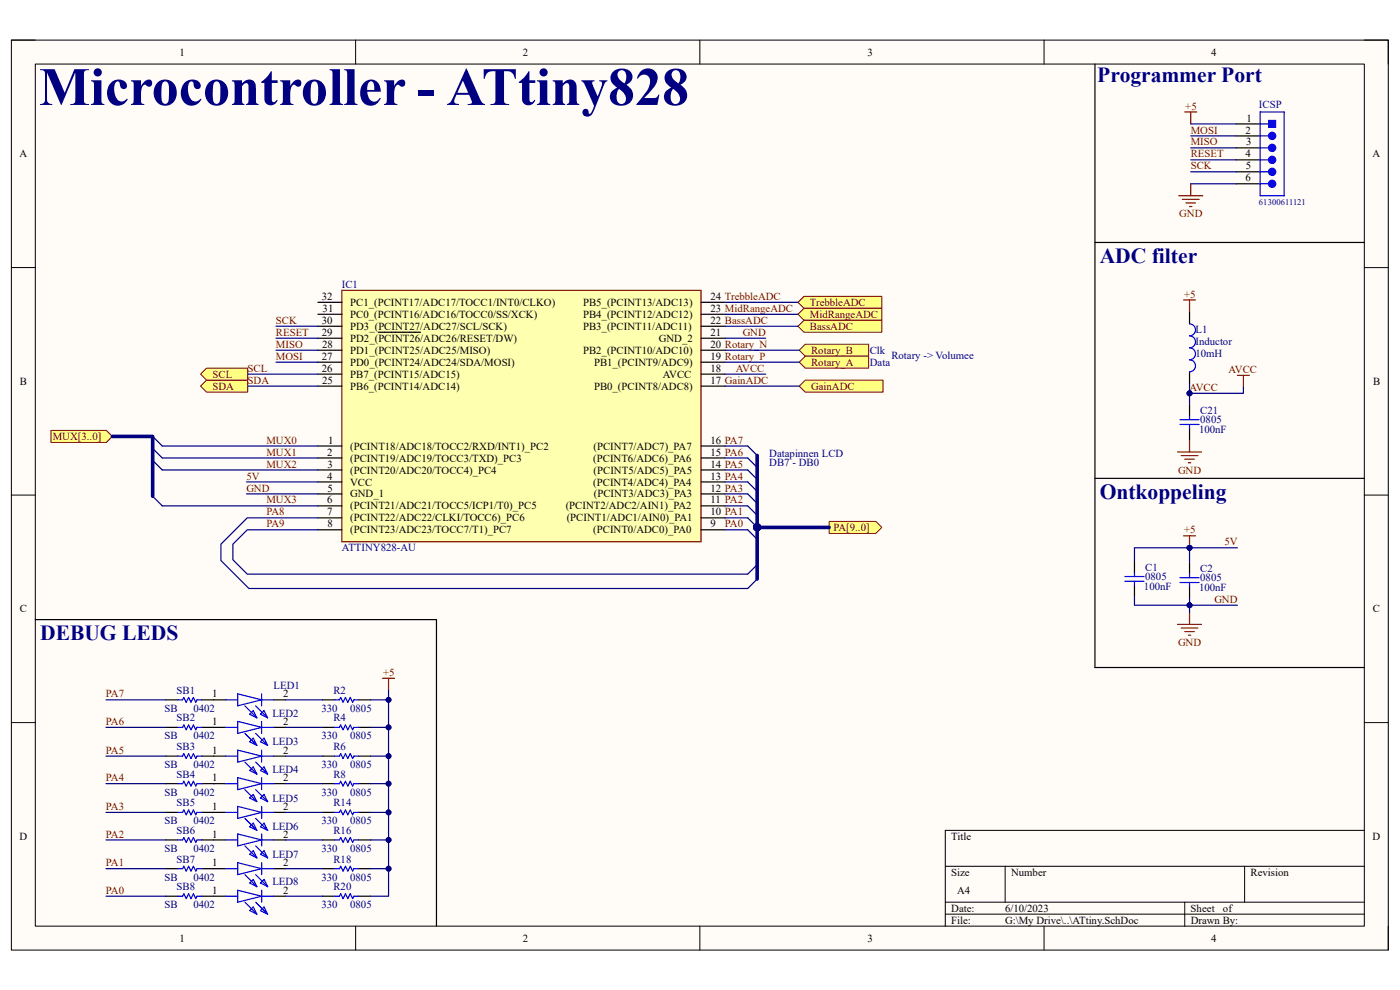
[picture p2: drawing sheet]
<svg xmlns="http://www.w3.org/2000/svg" width="297mm" height="210mm" viewBox="0 0 297 210" stroke-linecap="round" stroke-linejoin="round" font-family="sans-serif">
<path d="M2.4 8.5h292.1v193h-292.1z" fill-rule="evenodd" fill="#fffcf8"/>
<path d="M2.4 8.5h292.1v193h-292.1z" fill="none" stroke="#000" stroke-width=".21"/>
<path d="M7.5 13.6h281.9v182.9h-281.9z" fill-rule="evenodd" fill="#fffcf8"/>
<g fill="none" stroke="#000" stroke-width=".21">
<path d="M2.4 8.5h5.1M7.5 13.6h281.9v182.9h-281.9zM75.4 8.5v5.1M148.5 8.5v5.1M221.5 8.5v5.1M289.4 8.5h5.1v5.1M2.4 56.8h5.1M289.4 56.8h5.1M2.4 105h5.1M289.4 105h5.1M2.4 153.3h5.1M289.4 153.3h5.1"/>
<path d="M289.4 176.1h-88.9v20.4M75.4 196.5v5M148.5 196.5v5M200.5 183.8h88.9M200.5 191.4h88.9M200.5 193.9h88.9M213.2 183.8v7.6M221.5 196.5v5M251.3 191.4v5.1M264 183.8v7.6M294.5 196.5v5"/>
</g>
<circle cx="269.9" cy="28.8" r=".76" fill="#00f"/>
<g fill="none" stroke="#00f" stroke-width=".25">
<path d="M267.3 28.8h1.8M267.3 26.3h1.8"/>
<circle cx="269.9" cy="28.8" r=".76"/>
</g>
<path d="M262.3 28.8h5M262.3 26.3h5" fill="none" stroke="#000" stroke-width=".25"/>
<path d="M269.1 25.5h1.5v1.6h-1.5z" fill-rule="evenodd" fill="#00f"/>
<path d="M269.1 25.5h1.5v1.6h-1.5z" fill="none" stroke="#00f" stroke-width=".21"/>
<circle cx="269.9" cy="33.9" r=".76" fill="#00f"/>
<circle cx="269.9" cy="33.9" r=".76" fill="none" stroke="#00f" stroke-width=".25"/>
<circle cx="269.9" cy="39" r=".76" fill="#00f"/>
<circle cx="269.9" cy="39" r=".76" fill="none" stroke="#00f" stroke-width=".25"/>
<circle cx="269.9" cy="36.4" r=".76" fill="#00f"/>
<circle cx="269.9" cy="36.4" r=".76" fill="none" stroke="#00f" stroke-width=".25"/>
<circle cx="269.9" cy="31.4" r=".76" fill="#00f"/>
<g fill="none" stroke="#00f" stroke-width=".25">
<path d="M267.3 31.4h1.8M267.3 33.9h1.8M267.3 36.4h1.8M267.3 39h1.8M267.3 23.7h5.1v17.8h-5.1z"/>
<circle cx="269.9" cy="31.4" r=".76"/>
</g>
<path d="M262.3 31.4h5M262.3 33.9h5M262.3 36.4h5M262.3 39h5" fill="none" stroke="#000" stroke-width=".25"/>
<path d="M72.5 61.6h76.2v53.3h-76.2z" fill-rule="evenodd" fill="#ffffb0"/>
<path d="M72.5 61.6h76.2v53.3h-76.2z" fill="none" stroke="#800000" stroke-width=".25"/>
<g fill="none" stroke="#000" stroke-width=".25">
<path d="M67.4 64.1h5.1M67.4 66.7h5.1M67.4 69.2h5.1M67.4 71.8h5.1M67.4 74.3h5.1M67.4 76.8h5.1M67.4 79.4h5.1M80.3 70.5h8.9M148.7 64.1h5.1M148.7 66.7h5.1M148.7 69.2h5.1M148.7 71.8h5.1"/>
<path d="M148.7 74.3h5.1M148.7 76.8h5.1M148.7 79.4h5.1M67.4 81.9h5.1M67.4 94.6h5.1M67.4 97.2h5.1M67.4 99.7h5.1M148.7 94.6h5.1M148.7 97.2h5.1M148.7 99.7h5.1M148.7 81.9h5.1M67.4 102.2h5.1"/>
<path d="M67.4 104.8h5.1M67.4 107.3h5.1M67.4 109.9h5.1M67.4 112.4h5.1M148.7 102.2h5.1M148.7 104.8h5.1M148.7 107.3h5.1M148.7 109.9h5.1M148.7 112.4h5.1"/>
</g>
<path d="M158.6 94.6l2 2M158.6 97.2l2 2M158.6 99.7l2 2M158.6 102.2l2 2M158.6 104.8l2 2M158.6 107.3l2 2M158.6 109.9l2 2" fill="none" stroke="#000080" stroke-width=".25"/>
<circle cx="160.6" cy="111.9" r=".76" fill="#000080"/>
<circle cx="160.6" cy="111.9" r=".76" fill="none" stroke="#000080" stroke-width=".21"/>
<path d="M158.6 112.4l2 2" fill="none" stroke="#000080" stroke-width=".25"/>
<g fill="none" stroke="#000" stroke-width=".25">
<path d="M45.3 148.5h2.6M45.3 154.3h2.6M58 148.5h2.6M58 154.3h2.6M45.3 160.4h2.6M45.3 166.2h2.6M45.3 172.3h2.6M45.3 178.2h2.6M58 160.4h2.6M58 166.2h2.6M58 172.3h2.6M58 178.2h2.6"/>
<path d="M45.3 184.3h2.6M45.3 190.1h2.6M58 184.3h2.6M58 190.1h2.6"/>
</g>
<g fill="none" stroke="#00f" stroke-width=".25">
<path d="M47.9 148.5h2.5M47.9 154.3h2.5M50.4 147.2l5.1 1.3-5.1 1.2zM50.4 153l5.1 1.3-5.1 1.3zM50.4 159.1l5.1 1.3-5.1 1.3zM51.9 149.7l2.6 2.6M51.9 155.6l2.6 2.5M53 157.4l.7-.8 .8 1.5zM53.7 150.7l.8 1.6-1.5-.8zM54.2 149.7l2.6 2.6M54.2 155.6l2.6 2.5M55.3 157.4l.7-.8 .8 1.5z"/>
<path d="M55.5 147.2v2.5M55.5 153v2.6M55.5 159.1v2.6M55.5 148.5h2.5M55.5 154.3h2.5M56 150.7l.8 1.6-1.5-.8zM47.9 160.4h2.5M47.9 166.2h2.5M47.9 172.3h2.5M47.9 178.2h2.5M50.4 165l5.1 1.2-5.1 1.3zM50.4 171.1l5.1 1.2-5.1 1.3z"/>
<path d="M50.4 176.9l5.1 1.3-5.1 1.3zM51.9 161.7l2.6 2.5M51.9 167.5l2.6 2.6M52 173.6l2.5 2.5M52 179.5l2.5 2.5M53 175.4l.7-.8 .8 1.5zM53.7 162.7l.8 1.5-1.5-.8zM53.7 168.5l.8 1.6-1.5-.8zM54.2 161.7l2.6 2.5M54.2 167.5l2.6 2.6M54.2 173.6l2.6 2.5M54.2 179.5l2.6 2.5"/>
<path d="M55.3 175.4l.7-.8 .8 1.5zM55.5 165v2.5M55.5 160.4h2.5M55.5 166.2h2.5M55.5 172.3h2.5M55.5 171.1v2.5M55.5 176.9v2.6M55.5 178.2h2.5M56 162.7l.8 1.5-1.5-.8zM56 168.5l.8 1.6-1.5-.8zM47.9 184.3h2.5M47.9 190.1h2.5"/>
<path d="M50.4 183l5.1 1.3-5.1 1.2zM50.4 188.8l5.1 1.3-5.1 1.3zM52 185.5l2.5 2.6M52 191.4l2.5 2.5M53 187.3l.7-.7 .8 1.5zM53.7 180.5l.8 1.5-1.5-.8zM53.7 192.4l.8 1.5-1.5-.7zM54.2 185.5l2.6 2.6M54.2 191.4l2.6 2.5M55.3 187.3l.7-.7 .8 1.5zM55.5 183v2.5M55.5 188.8v2.6"/>
<path d="M55.5 184.3h2.5M55.5 190.1h2.5M56 180.5l.8 1.5-1.5-.8zM56 192.4l.8 1.5-1.5-.7z"/>
</g>
<path d="M42.5 81.9l1.3-1.3h8.7v2.6h-8.7z" fill-rule="evenodd" fill="#ffff80"/>
<path d="M42.5 81.9l1.3-1.3h8.7v2.6h-8.7z" fill="none" stroke="#800000" stroke-width=".21"/>
<path d="M42.5 79.4l1.3-1.3h8.7v2.5h-8.7z" fill-rule="evenodd" fill="#ffff80"/>
<path d="M42.5 79.4l1.3-1.3h8.7v2.5h-8.7z" fill="none" stroke="#800000" stroke-width=".21"/>
<path d="M252.4 85.7v2.6M252.4 90.8v2.5" fill="none" stroke="#000" stroke-width=".25"/>
<path d="M250.3 90h4.1M250.3 89h4.1M252.4 88.3v.7M252.4 90v.8" fill="none" stroke="#00f" stroke-width=".25"/>
<path d="M169.3 64.1l1.3-1.2h16.5v2.5h-16.5z" fill-rule="evenodd" fill="#ffff80"/>
<path d="M169.3 64.1l1.3-1.2h16.5v2.5h-16.5z" fill="none" stroke="#800000" stroke-width=".21"/>
<path d="M170.6 65.4h16.5v2.5h-16.5l-1.3-1.2z" fill-rule="evenodd" fill="#ffff80"/>
<path d="M170.6 65.4h16.5v2.5h-16.5l-1.3-1.2z" fill="none" stroke="#800000" stroke-width=".21"/>
<path d="M170.6 67.9h16.5v2.6h-16.5l-1.3-1.3z" fill-rule="evenodd" fill="#ffff80"/>
<path d="M170.6 67.9h16.5v2.6h-16.5l-1.3-1.3z" fill="none" stroke="#800000" stroke-width=".21"/>
<path d="M170.8 80.6h16.5v2.6h-16.5l-1.2-1.3z" fill-rule="evenodd" fill="#ffff80"/>
<path d="M170.8 80.6h16.5v2.6h-16.5l-1.2-1.3z" fill="none" stroke="#800000" stroke-width=".21"/>
<path d="M175.9 110.6h9.9l1.3 1.3-1.3 1.3h-9.9z" fill-rule="evenodd" fill="#ffff80"/>
<path d="M175.9 110.6h9.9l1.3 1.3-1.3 1.3h-9.9z" fill="none" stroke="#800000" stroke-width=".21"/>
<path d="M160.6 119.8l-2 2M160.6 122.8l-2 2" fill="none" stroke="#000080" stroke-width=".25"/>
<path d="M10.8 91.3h11.8l1.2 1.3-1.2 1.3h-11.8z" fill-rule="evenodd" fill="#ffff80"/>
<path d="M10.8 91.3h11.8l1.2 1.3-1.2 1.3h-11.8z" fill="none" stroke="#800000" stroke-width=".21"/>
<path d="M32.4 92.6l2 2M32.4 97.7l2 2M32.4 95.2l2 2M32.4 105.3l2 2" fill="none" stroke="#000080" stroke-width=".25"/>
<g fill="none" stroke="#000" stroke-width=".25">
<path d="M252.4 66.2v2.5M252.4 78.9v2.5M35.2 148.5h2.5M35.2 154.3h2.5M42.8 148.5h2.5M42.8 154.3h2.5M68.5 148.5h2.5M68.5 154.3h2.5M76.1 148.5h2.5M76.1 154.3h2.5M35.2 160.4h2.5M35.2 166.2h2.5"/>
<path d="M35.2 172.3h2.5M35.2 178.2h2.5M42.8 160.4h2.5M42.8 166.2h2.5M42.8 172.3h2.5M42.8 178.2h2.5M68.5 160.4h2.5M68.5 166.2h2.5M68.5 172.3h2.5M68.5 178.2h2.5M76.1 160.4h2.5M76.1 166.2h2.5"/>
<path d="M76.1 172.3h2.5M76.1 178.2h2.5M35.2 184.3h2.5M35.2 190.1h2.5M42.8 184.3h2.5M42.8 190.1h2.5M68.5 184.3h2.5M68.5 190.1h2.5M76.1 184.3h2.5M76.1 190.1h2.5"/>
</g>
<g fill="none" stroke="#00f" stroke-width=".25">
<path d="M252.4 68.7a1.27 1.27 0 0 1 1.2 1.3 1.27 1.27 0 0 1-1.2 1.2 1.27 1.27 0 0 1 1.2 1.3 1.27 1.27 0 0 1-1.2 1.3 1.27 1.27 0 0 1 1.2 1.3 1.27 1.27 0 0 1-1.2 1.2 1.27 1.27 0 0 1 1.2 1.3 1.27 1.27 0 0 1-1.2 1.3M37.7 148.5h1l.3-.5 .5 1 .5-1 .5 1 .5-1 .5 1 .3-.5h1M37.7 154.3h1l.3-.5 .5 1 .5-1 .5 1 .5-1 .5 1 .3-.5h1M71 148.5h1l.3-.5 .5 1 .5-1 .5 1 .5-1 .5 1 .3-.5h1M71 154.3h1l.3-.5 .5 1 .5-1 .5 1 .5-1 .5 1 .3-.5h1M37.7 160.4h1l.3-.5 .5 1 .5-1 .5 1 .5-1 .5 1 .3-.5h1M37.7 166.2h1l.3-.5 .5 1.1 .5-1.1 .5 1.1 .5-1.1 .5 1.1 .3-.6h1M37.7 172.3h1l.3-.5 .5 1 .5-1 .5 1 .5-1 .5 1 .3-.5h1M37.7 178.2h1l.3-.5 .5 1 .5-1 .5 1 .5-1 .5 1 .3-.5h1M71 160.4h1l.3-.5 .5 1 .5-1 .5 1 .5-1 .5 1 .3-.5h1M71 166.2h1l.3-.5 .5 1.1 .5-1.1 .5 1.1 .5-1.1 .5 1.1 .3-.6h1M71 172.3h1l.3-.5 .5 1 .5-1 .5 1 .5-1 .5 1 .3-.5h1"/>
<path d="M71 178.2h1l.3-.5 .5 1 .5-1 .5 1 .5-1 .5 1 .3-.5h1M37.7 184.3h1l.3-.5 .5 1 .5-1 .5 1 .5-1 .5 1 .3-.5h1M37.7 190.1h1l.3-.5 .5 1 .5-1 .5 1 .5-1 .5 1 .3-.5h1M71 184.3h1l.3-.5 .5 1 .5-1 .5 1 .5-1 .5 1 .3-.5h1M71 190.1h1l.3-.5 .5 1 .5-1 .5 1 .5-1 .5 1 .3-.5h1"/>
</g>
<path d="M169.6 74.3l1.2-1.3h13.5v2.6h-13.5z" fill-rule="evenodd" fill="#ffff80"/>
<path d="M169.6 74.3l1.2-1.3h13.5v2.6h-13.5z" fill="none" stroke="#800000" stroke-width=".21"/>
<path d="M169.6 76.8l1.2-1.2h13.5v2.5h-13.5z" fill-rule="evenodd" fill="#ffff80"/>
<path d="M169.6 76.8l1.2-1.2h13.5v2.5h-13.5z" fill="none" stroke="#800000" stroke-width=".21"/>
<path d="M240.7 119v2.5M252.4 119.3v2.5M240.7 124.1v2.5M252.4 124.3v2.6" fill="none" stroke="#000" stroke-width=".25"/>
<path d="M238.6 123.3h4.1M238.6 122.3h4.1M240.7 121.5v.8M240.7 123.3v.8M250.3 123.6h4.1M250.3 122.6h4.1M252.4 121.8v.8M252.4 123.6v.7" fill="none" stroke="#00f" stroke-width=".25"/>
<g fill="none" stroke="#800000" stroke-width=".25">
<path d="M251.3 23.7h2.6M252.6 23.7v2.6M252.6 39v2.5M250.1 41.5h5.1M250.8 42.3h3.6M251.6 43.1h2M252.4 43.8h.5M251.1 63.6h2.5M252.4 63.6v2.6M262.5 79.6h2.6M263.8 79.6v2.6M249.8 95.9h5.1"/>
<path d="M250.6 96.6h3.5M251.3 97.4h2.1M252.1 98.2h.5M252.4 93.3v2.6M251.1 113.7h2.5M252.4 113.7v2.5M249.8 132.5h5.1M250.6 133.2h3.5M251.3 134h2.1M252.1 134.7h.5M252.4 129.9v2.6"/>
</g>
<circle cx="252.4" cy="116.2" r=".51" fill="#000080"/>
<circle cx="252.4" cy="116.2" r=".51" fill="none" stroke="#000080" stroke-width=".21"/>
<circle cx="252.4" cy="83.4" r=".51" fill="#000080"/>
<circle cx="252.4" cy="83.4" r=".51" fill="none" stroke="#000080" stroke-width=".21"/>
<path d="M81.2 143.9h2.5M82.4 143.9v2.5" fill="none" stroke="#800000" stroke-width=".25"/>
<g fill="none" stroke="#000080" stroke-width=".25">
<path d="M252.6 26.3h9.7M252.6 39h9.7M252.6 28.8h9.7M252.6 31.4h9.7M252.6 33.9h9.7M252.6 36.4h9.7M58.5 71.8h8.9M58.5 69.2h8.9M58.5 74.3h8.9M58.5 76.8h8.9M153.8 94.6h4.8M153.8 97.2h4.8"/>
<path d="M153.8 99.7h4.8M52.3 102.2h15.1M52.3 104.8h15.1M153.8 102.2h4.8M153.8 104.8h4.8M153.8 107.3h4.8M153.8 109.9h4.8M153.8 112.4h4.8M82.4 146.4v2.1h-3.8"/>
</g>
<circle cx="82.4" cy="148.5" r=".51" fill="#000080"/>
<circle cx="82.4" cy="148.5" r=".51" fill="none" stroke="#000080" stroke-width=".21"/>
<path d="M82.4 148.5v5.8h-3.8" fill="none" stroke="#000080" stroke-width=".25"/>
<circle cx="82.4" cy="154.3" r=".51" fill="#000080"/>
<circle cx="82.4" cy="154.3" r=".51" fill="none" stroke="#000080" stroke-width=".21"/>
<circle cx="82.4" cy="148.5" r=".51" fill="#000080"/>
<circle cx="82.4" cy="148.5" r=".51" fill="none" stroke="#000080" stroke-width=".21"/>
<path d="M82.4 154.3v6.1h-3.8" fill="none" stroke="#000080" stroke-width=".25"/>
<circle cx="82.4" cy="160.4" r=".51" fill="#000080"/>
<circle cx="82.4" cy="160.4" r=".51" fill="none" stroke="#000080" stroke-width=".21"/>
<circle cx="82.4" cy="154.3" r=".51" fill="#000080"/>
<circle cx="82.4" cy="154.3" r=".51" fill="none" stroke="#000080" stroke-width=".21"/>
<path d="M82.4 160.4v5.8h-3.8" fill="none" stroke="#000080" stroke-width=".25"/>
<circle cx="82.4" cy="166.2" r=".51" fill="#000080"/>
<circle cx="82.4" cy="166.2" r=".51" fill="none" stroke="#000080" stroke-width=".21"/>
<circle cx="82.4" cy="160.4" r=".51" fill="#000080"/>
<circle cx="82.4" cy="160.4" r=".51" fill="none" stroke="#000080" stroke-width=".21"/>
<path d="M82.4 166.2v6.1h-3.8" fill="none" stroke="#000080" stroke-width=".25"/>
<circle cx="82.4" cy="172.3" r=".51" fill="#000080"/>
<circle cx="82.4" cy="172.3" r=".51" fill="none" stroke="#000080" stroke-width=".21"/>
<circle cx="82.4" cy="166.2" r=".51" fill="#000080"/>
<circle cx="82.4" cy="166.2" r=".51" fill="none" stroke="#000080" stroke-width=".21"/>
<path d="M82.4 172.3v5.9h-3.8" fill="none" stroke="#000080" stroke-width=".25"/>
<circle cx="82.4" cy="178.2" r=".51" fill="#000080"/>
<circle cx="82.4" cy="178.2" r=".51" fill="none" stroke="#000080" stroke-width=".21"/>
<circle cx="82.4" cy="172.3" r=".51" fill="#000080"/>
<circle cx="82.4" cy="172.3" r=".51" fill="none" stroke="#000080" stroke-width=".21"/>
<path d="M82.4 178.2v6.1h-3.8" fill="none" stroke="#000080" stroke-width=".25"/>
<circle cx="82.4" cy="184.3" r=".51" fill="#000080"/>
<circle cx="82.4" cy="184.3" r=".51" fill="none" stroke="#000080" stroke-width=".21"/>
<circle cx="82.4" cy="178.2" r=".51" fill="#000080"/>
<circle cx="82.4" cy="178.2" r=".51" fill="none" stroke="#000080" stroke-width=".21"/>
<path d="M82.4 184.3v5.8h-3.8" fill="none" stroke="#000080" stroke-width=".25"/>
<circle cx="82.4" cy="184.3" r=".51" fill="#000080"/>
<circle cx="82.4" cy="184.3" r=".51" fill="none" stroke="#000080" stroke-width=".21"/>
<g fill="none" stroke="#000080" stroke-width=".25">
<path d="M52.5 79.4h14.9M153.8 79.4h8.6M153.8 64.1h15.5M153.8 66.7h15.5M153.8 69.2h15.5M153.8 74.3h15.8M153.8 76.8h15.8M34.4 94.6h33M34.4 99.7h33M34.4 97.2h33M52.5 81.9h14.9M153.8 81.9h15.8"/>
<path d="M252.4 81.4v2M34.4 107.3h33M67.4 112.4h-14.9l-3.1 3v3.3l3.1 3.1h106.1M67.4 109.9h-14.9l-5.6 5.5v3.5l5.9 5.9h105.8M60.6 154.3h7.9M60.6 148.5h7.9M60.6 172.3h7.9M60.6 166.2h7.9M60.6 160.4h7.9M60.6 178.2h7.9M60.6 190.1h7.9M60.6 184.3h7.9"/>
</g>
<circle cx="252.4" cy="83.4" r=".51" fill="#000080"/>
<circle cx="252.4" cy="83.4" r=".51" fill="none" stroke="#000080" stroke-width=".21"/>
<path d="M252.4 116.2h-11.7v2.8" fill="none" stroke="#000080" stroke-width=".25"/>
<circle cx="252.4" cy="116.2" r=".51" fill="#000080"/>
<circle cx="252.4" cy="116.2" r=".51" fill="none" stroke="#000080" stroke-width=".21"/>
<path d="M263.8 82.2v1.2h-11.4v2.3" fill="none" stroke="#000080" stroke-width=".25"/>
<circle cx="252.4" cy="83.4" r=".51" fill="#000080"/>
<circle cx="252.4" cy="83.4" r=".51" fill="none" stroke="#000080" stroke-width=".21"/>
<path d="M252.4 116.2v3.1" fill="none" stroke="#000080" stroke-width=".25"/>
<circle cx="252.4" cy="116.2" r=".51" fill="#000080"/>
<circle cx="252.4" cy="116.2" r=".51" fill="none" stroke="#000080" stroke-width=".21"/>
<path d="M153.8 71.8h8.6M240.7 126.6v1.8h11.7" fill="none" stroke="#000080" stroke-width=".25"/>
<circle cx="252.4" cy="128.4" r=".51" fill="#000080"/>
<circle cx="252.4" cy="128.4" r=".51" fill="none" stroke="#000080" stroke-width=".21"/>
<path d="M252.4 126.9v1.5" fill="none" stroke="#000080" stroke-width=".25"/>
<circle cx="252.4" cy="128.4" r=".51" fill="#000080"/>
<circle cx="252.4" cy="128.4" r=".51" fill="none" stroke="#000080" stroke-width=".21"/>
<path d="M252.4 116.2h10.1" fill="none" stroke="#000080" stroke-width=".25"/>
<circle cx="252.4" cy="116.2" r=".51" fill="#000080"/>
<circle cx="252.4" cy="116.2" r=".51" fill="none" stroke="#000080" stroke-width=".21"/>
<path d="M262.5 128.4h-10.1v1.5" fill="none" stroke="#000080" stroke-width=".25"/>
<circle cx="252.4" cy="128.4" r=".51" fill="#000080"/>
<circle cx="252.4" cy="128.4" r=".51" fill="none" stroke="#000080" stroke-width=".21"/>
<path d="M22.5 148.5h12.7M22.5 154.3h12.7M22.5 160.4h12.7M22.5 166.2h12.7M22.5 172.3h12.7M22.5 178.2h12.7M22.5 184.3h12.7M22.5 190.1h12.7" fill="none" stroke="#000080" stroke-width=".25"/>
<path d="M23.8 92.6h8.6v12.7M175.9 111.9h-15.3v10.9" fill="none" stroke="#000080" stroke-width=".76"/>
<circle cx="160.6" cy="111.9" r=".76" fill="#000080"/>
<circle cx="160.6" cy="111.9" r=".76" fill="none" stroke="#000080" stroke-width=".21"/>
<path d="M232.3 13.6v128h57.1M232.3 51.4h57.1M232.3 101.5h57.1M7.5 131.4h85.1v65.1" fill="none" stroke="#000" stroke-width=".25"/>
<path d="M160.6 96.6v15.3" fill="none" stroke="#000080" stroke-width=".76"/>
<circle cx="160.6" cy="111.9" r=".76" fill="#000080"/>
<circle cx="160.6" cy="111.9" r=".76" fill="none" stroke="#000080" stroke-width=".21"/>
<text font-size="11.5" fill="#000080" x="8.3" y="22.3">Microcontroller - ATtiny828</text>
<g font-size="4.6" fill="#000080">
<text x="232.8" y="17.4">Programmer Port</text>
<text x="233.3" y="55.8">ADC filter</text>
<text x="233.3" y="105.8">Ontkoppeling</text>
<text x="8.5" y="135.8">DEBUG LEDS</text>
</g>
<g font-size="2.3">
<text x="38.1" y="11.8">1</text>
<text x="110.9" y="11.8">2</text>
<text x="184" y="11.8">3</text>
<text x="256.9" y="11.8">4</text>
<text x="264.2" y="28.3">2</text>
<text x="264.5" y="25.8">1</text>
<text x="4.1" y="33.4">A</text>
<text x="264.2" y="33.4">4</text>
<text x="264.3" y="35.9">5</text>
<text x="264.4" y="30.9">3</text>
<text x="291.2" y="33.4">A</text>
<text x="264.2" y="38.5">6</text>
<text x="68.3" y="63.6">32</text>
<text x="74.3" y="64.9">PC1_(PCINT17/ADC17/TOCC1/INT0/CLKO)</text>
<text x="123.7" y="64.9">PB5_(PCINT13/ADC13)</text>
<text x="150.7" y="63.6">24 TrebbleADC</text>
<text x="68.3" y="68.7">30</text>
<text x="68.3" y="71.2">29</text>
<text x="68.5" y="66.2">31</text>
<text x="74.3" y="67.4">PC0_(PCINT16/ADC16/TOCC0/SS/XCK)</text>
<text x="74.3" y="70">PD3_(PCINT27/ADC27/SCL/SCK)</text>
<text x="123.7" y="67.4">PB4_(PCINT12/ADC12)</text>
<text x="123.7" y="70">PB3_(PCINT11/ADC11)</text>
<text x="150.7" y="66.2">23 MidRangeADC</text>
<text x="150.7" y="68.7">22 BassADC</text>
<text x="150.7" y="71.2">21</text>
<text x="68.3" y="76.3">27</text>
<text x="68.3" y="73.8">28</text>
<text x="74.3" y="72.5">PD2_(PCINT26/ADC26/RESET/DW)</text>
<text x="74.3" y="75.1">PD1_(PCINT25/ADC25/MISO)</text>
<text x="74.3" y="77.6">PD0_(PCINT24/ADC24/SDA/MOSI)</text>
<text x="123.7" y="75.1">PB2_(PCINT10/ADC10)</text>
<text x="126" y="77.6">PB1_(PCINT9/ADC9)</text>
<text x="139.8" y="72.5">GND_2</text>
<text x="150.7" y="73.8">20 Rotary_N</text>
<text x="150.7" y="76.3">19 Rotary_P</text>
<text x="4.2" y="81.7">B</text>
<text x="68.3" y="78.9">26</text>
<text x="68.3" y="81.4">25</text>
<text x="74.3" y="80.1">PB7_(PCINT15/ADC15)</text>
<text x="74.3" y="82.7">PB6_(PCINT14/ADC14)</text>
<text x="126" y="82.7">PB0_(PCINT8/ADC8)</text>
<text x="140.6" y="80.1">AVCC</text>
<text x="150.7" y="78.9">18</text>
<text x="150.7" y="81.4">17 GainADC</text>
<text x="291.3" y="81.7">B</text>
<text x="69.6" y="94.1">1</text>
<text x="74.3" y="95.4">(PCINT18/ADC18/TOCC2/RXD/INT1)_PC2</text>
<text x="125.9" y="95.4">(PCINT7/ADC7)_PA7</text>
<text x="150.7" y="94.1">16 PA7</text>
<text x="69.4" y="96.6">2</text>
<text x="69.4" y="101.7">4</text>
<text x="69.5" y="99.2">3</text>
<text x="74.3" y="97.9">(PCINT19/ADC19/TOCC3/TXD)_PC3</text>
<text x="74.3" y="100.5">(PCINT20/ADC20/TOCC4)_PC4</text>
<text x="125.9" y="97.9">(PCINT6/ADC6)_PA6</text>
<text x="125.9" y="100.5">(PCINT5/ADC5)_PA5</text>
<text x="150.7" y="101.7">13 PA4</text>
<text x="150.7" y="99.2">14 PA5</text>
<text x="150.7" y="96.6">15 PA6</text>
<text x="69.4" y="106.8">6</text>
<text x="69.5" y="104.3">5</text>
<text x="74.3" y="103">VCC</text>
<text x="74.3" y="105.5">GND_1</text>
<text x="125.9" y="103">(PCINT4/ADC4)_PA4</text>
<text x="126" y="105.5">(PCINT3/ADC3)_PA3</text>
<text x="150.7" y="106.8">11 PA2</text>
<text x="150.7" y="104.3">12 PA3</text>
<text x="69.4" y="109.3">7</text>
<text x="69.5" y="111.9">8</text>
<text x="74.3" y="108.1">(PCINT21/ADC21/TOCC5/ICP1/T0)_PC5</text>
<text x="74.3" y="110.6">(PCINT22/ADC22/CLKI/TOCC6)_PC6</text>
<text x="74.3" y="113.2">(PCINT23/ADC23/TOCC7/T1)_PC7</text>
<text x="120" y="108.1">(PCINT2/ADC2/AIN1)_PA2</text>
<text x="120.2" y="110.6">(PCINT1/ADC1/AIN0)_PA1</text>
<text x="125.9" y="113.2">(PCINT0/ADC0)_PA0</text>
<text x="150.7" y="111.9">9</text>
<text x="150.7" y="109.3">10 PA1</text>
<text x="4.2" y="129.9">C</text>
<text x="291.3" y="129.9">C</text>
<text x="45" y="148">1</text>
<text x="60.1" y="148">2</text>
<text x="45" y="153.8">1</text>
<text x="60.1" y="153.8">2</text>
<text x="45" y="159.9">1</text>
<text x="60.1" y="159.9">2</text>
<text x="45" y="165.7">1</text>
<text x="60.1" y="165.7">2</text>
<text x="45" y="171.8">1</text>
<text x="60.1" y="171.8">2</text>
<text x="4.1" y="178.2">D</text>
<text x="45" y="177.7">1</text>
<text x="60.1" y="177.7">2</text>
<text x="201.8" y="178.2">Title</text>
<text x="291.2" y="178.2">D</text>
<text x="45" y="183.8">1</text>
<text x="60.1" y="183.8">2</text>
<text x="201.8" y="185.8">Size</text>
<text x="214.5" y="185.8">Number</text>
<text x="265.3" y="185.8">Revision</text>
<text x="45" y="189.6">1</text>
<text x="60.1" y="189.6">2</text>
<text x="203.1" y="189.6">A4</text>
<text x="201.8" y="193.4">Date:</text>
<text x="201.8" y="196">File:</text>
<text x="213.2" y="196">G:\My Drive\..\ATtiny.SchDoc</text>
<text x="213.2" y="193.4">6/10/2023</text>
<text x="252.6" y="193.4">Sheet</text>
<text x="252.6" y="196">Drawn By:</text>
<text x="259.5" y="193.4">of</text>
<text x="38.1" y="199.8">1</text>
<text x="110.9" y="199.8">2</text>
<text x="184" y="199.8">3</text>
<text x="256.9" y="199.8">4</text>
</g>
<g font-size="2.3" fill="#800000">
<text x="251.5" y="23.2">+5</text>
<text x="252.6" y="28.3">MOSI</text>
<text x="252.6" y="30.9">MISO</text>
<text x="252.6" y="33.4">RESET</text>
<text x="252.6" y="35.9">SCK</text>
<text x="250.2" y="46.1">GND</text>
<text x="171.8" y="64.9">TrebbleADC</text>
<text x="251.2" y="63.1">+5</text>
<text x="58.5" y="71.2">RESET</text>
<text x="58.5" y="68.7">SCK</text>
<text x="157.6" y="71.2">GND</text>
<text x="171.8" y="67.4">MidRangeADC</text>
<text x="171.8" y="70">BassADC</text>
<text x="58.5" y="76.3">MOSI</text>
<text x="58.5" y="73.8">MISO</text>
<text x="172.1" y="75.1">Rotary_B</text>
<text x="172.1" y="77.6">Rotary_A</text>
<text x="45.1" y="82.7">SDA</text>
<text x="45.1" y="80.1">SCL</text>
<text x="52.5" y="81.4">SDA</text>
<text x="52.5" y="78.9">SCL</text>
<text x="156.1" y="78.9">AVCC</text>
<text x="172.1" y="82.7">GainADC</text>
<text x="252.3" y="82.9">AVCC</text>
<text x="260.6" y="79.1">AVCC</text>
<text x="11.2" y="93.3">MUX[3..0]</text>
<text x="56.5" y="94.1">MUX0</text>
<text x="52.3" y="101.7">5V</text>
<text x="56.5" y="96.6">MUX1</text>
<text x="56.5" y="99.2">MUX2</text>
<text x="249.9" y="100.5">GND</text>
<text x="52.3" y="104.3">GND</text>
<text x="56.5" y="106.8">MUX3</text>
<text x="56.5" y="109.3">PA8</text>
<text x="56.5" y="111.9">PA9</text>
<text x="153.8" y="111.9">PA0</text>
<text x="176.8" y="112.6">PA[9..0]</text>
<text x="251.2" y="113.2">+5</text>
<text x="259.8" y="115.7">5V</text>
<text x="257.6" y="127.9">GND</text>
<text x="249.9" y="137">GND</text>
<text x="81.3" y="143.4">+5</text>
<text x="22.5" y="148">PA7</text>
<text x="22.5" y="153.8">PA6</text>
<text x="22.5" y="159.9">PA5</text>
<text x="22.5" y="165.7">PA4</text>
<text x="22.5" y="171.8">PA3</text>
<text x="22.5" y="177.7">PA2</text>
<text x="22.5" y="183.8">PA1</text>
<text x="22.5" y="189.6">PA0</text>
</g>
<g font-size="2.3" fill="#000080">
<text x="267.1" y="23">ICSP</text>
<text x="72.5" y="61.1">IC1</text>
<text x="253.6" y="70.7">L1</text>
<text x="184.5" y="75.1">Clk</text>
<text x="184.5" y="77.6">Data</text>
<text x="189.1" y="76.1">Rotary -&gt; Volumee</text>
<text x="253.6" y="75.8">10mH</text>
<text x="253.6" y="73.3">Inductor</text>
<text x="254.6" y="87.8">C21</text>
<text x="254.6" y="89.8">0805</text>
<text x="254.4" y="91.8">100nF</text>
<text x="163.2" y="96.9">Datapinnen LCD</text>
<text x="163.2" y="98.9">DB7 - DB0</text>
<text x="72.5" y="117">ATTINY828-AU</text>
<text x="242.7" y="125.1">100nF</text>
<text x="243" y="121">C1</text>
<text x="243" y="123.1">0805</text>
<text x="254.4" y="125.3">100nF</text>
<text x="254.6" y="121.3">C2</text>
<text x="254.6" y="123.3">0805</text>
<text x="37.5" y="147.2">SB1</text>
<text x="58" y="146.2">LED1</text>
<text x="70.7" y="147.2">R2</text>
<text x="34.9" y="151">SB</text>
<text x="37.5" y="153">SB2</text>
<text x="41" y="151">0402</text>
<text x="57.8" y="152">LED2</text>
<text x="68.2" y="151">330</text>
<text x="70.7" y="153">R4</text>
<text x="74.3" y="151">0805</text>
<text x="34.9" y="156.8">SB</text>
<text x="37.5" y="159.1">SB3</text>
<text x="41" y="156.8">0402</text>
<text x="57.8" y="158.1">LED3</text>
<text x="68.2" y="156.8">330</text>
<text x="70.7" y="159.1">R6</text>
<text x="74.3" y="156.8">0805</text>
<text x="34.9" y="162.9">SB</text>
<text x="37.5" y="165">SB4</text>
<text x="41" y="162.9">0402</text>
<text x="57.8" y="164">LED4</text>
<text x="68.2" y="162.9">330</text>
<text x="70.7" y="165">R8</text>
<text x="74.3" y="162.9">0805</text>
<text x="34.9" y="168.8">SB</text>
<text x="37.5" y="171.1">SB5</text>
<text x="41" y="168.8">0402</text>
<text x="57.8" y="170.1">LED5</text>
<text x="68.2" y="168.8">330</text>
<text x="70.7" y="171.1">R14</text>
<text x="74.3" y="168.8">0805</text>
<text x="34.9" y="174.9">SB</text>
<text x="37.5" y="176.9">SB6</text>
<text x="41" y="174.9">0402</text>
<text x="57.8" y="176.1">LED6</text>
<text x="68.2" y="174.9">330</text>
<text x="70.7" y="176.9">R16</text>
<text x="74.3" y="174.9">0805</text>
<text x="34.9" y="180.7">SB</text>
<text x="37.5" y="183">SB7</text>
<text x="41" y="180.7">0402</text>
<text x="57.8" y="182">LED7</text>
<text x="68.2" y="180.7">330</text>
<text x="70.7" y="183">R18</text>
<text x="74.3" y="180.7">0805</text>
<text x="34.9" y="186.8">SB</text>
<text x="37.5" y="188.8">SB8</text>
<text x="41" y="186.8">0402</text>
<text x="57.8" y="187.8">LED8</text>
<text x="68.2" y="186.8">330</text>
<text x="70.7" y="188.8">R20</text>
<text x="74.3" y="186.8">0805</text>
<text x="34.9" y="192.7">SB</text>
<text x="41" y="192.7">0402</text>
<text x="68.2" y="192.7">330</text>
<text x="74.3" y="192.7">0805</text>
</g>
<text font-size="1.8" fill="#000080" x="267.1" y="43.4">61300611121</text>
</svg>
